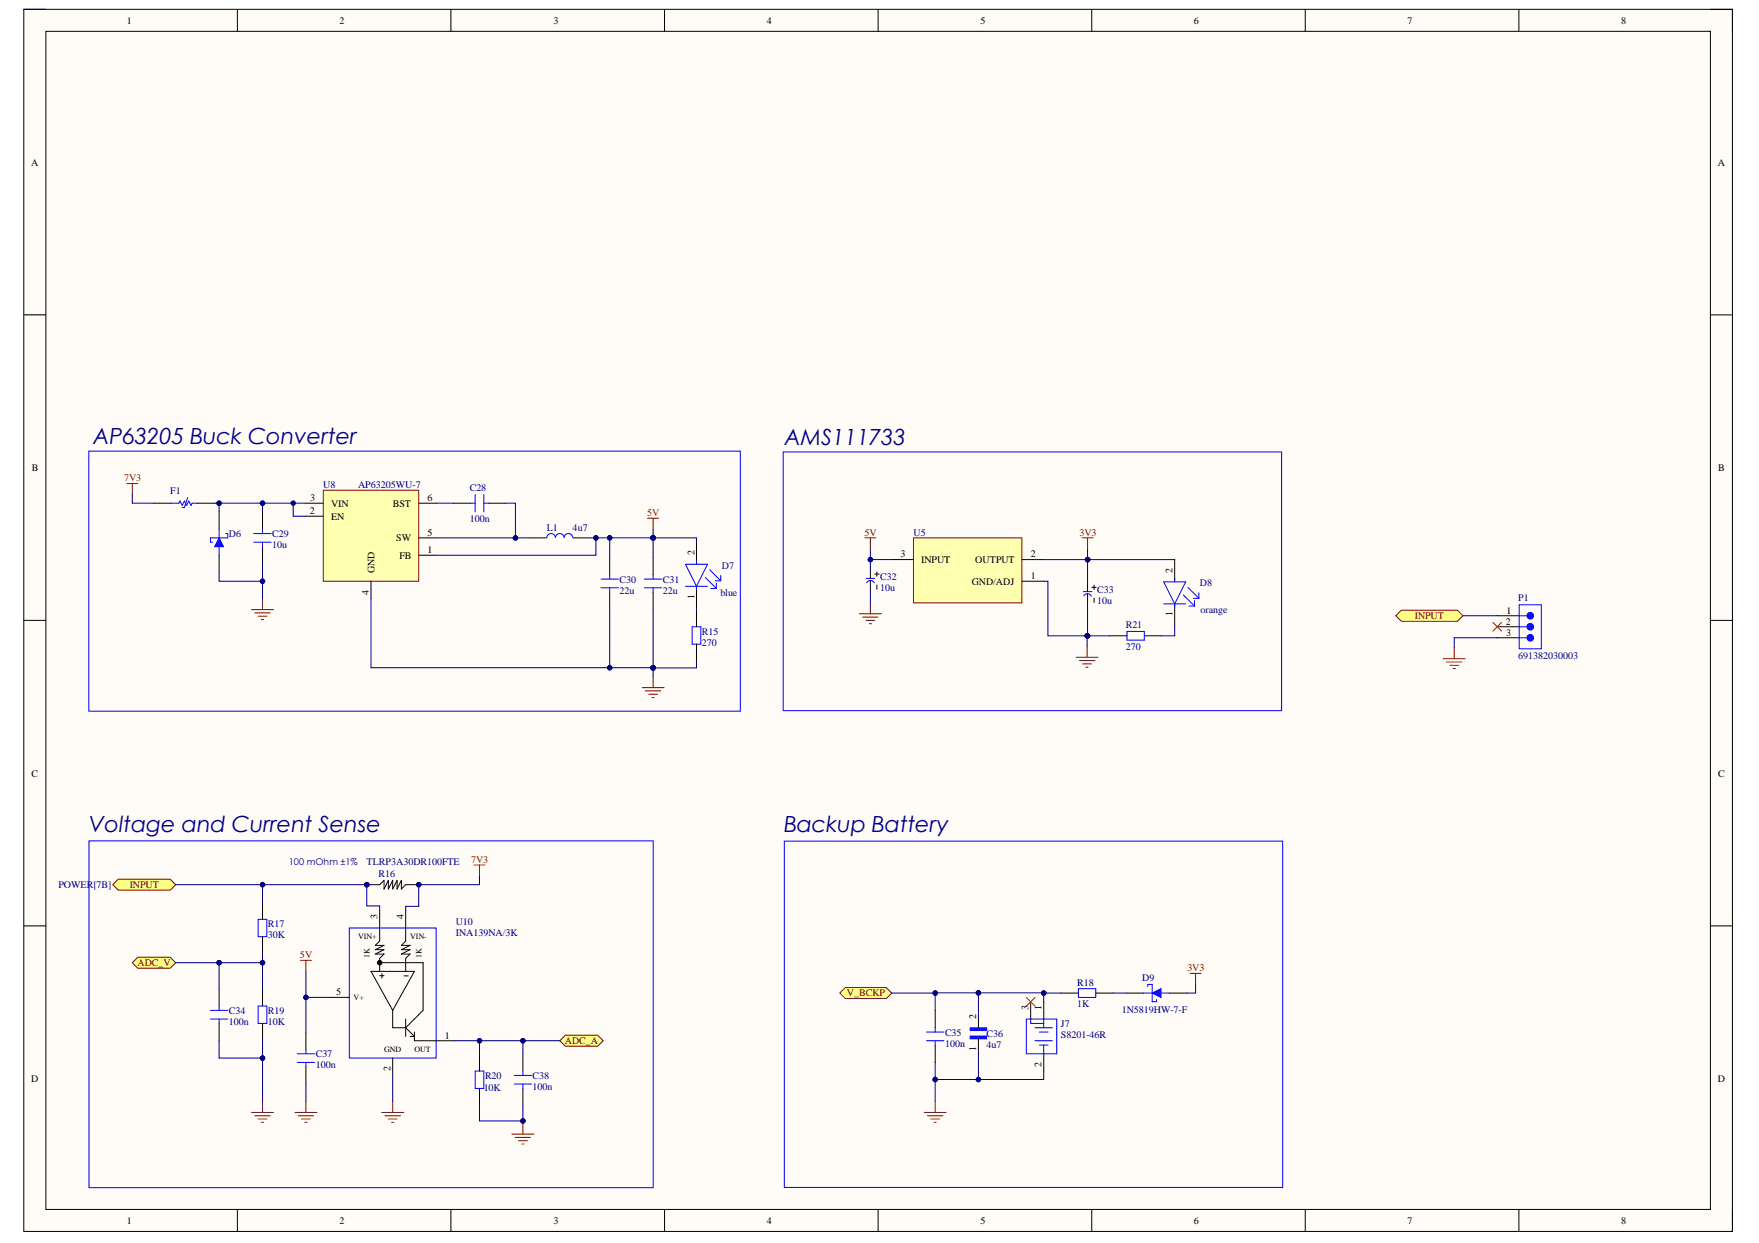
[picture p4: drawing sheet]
<svg xmlns="http://www.w3.org/2000/svg" width="297mm" height="210mm" viewBox="0 0 297 210" stroke-linecap="round" stroke-linejoin="round" font-family="sans-serif">
<path d="M4 1.6h288.6v206.4h-288.6z" fill-rule="evenodd" fill="#fffcf8"/>
<path d="M4 1.6h288.6v206.4h-288.6z" fill="none" stroke="#000" stroke-width=".17"/>
<path d="M7.7 5.3h281.1v198.9h-281.1z" fill-rule="evenodd" fill="#fffcf8"/>
<g fill="none" stroke="#000" stroke-width=".17">
<path d="M4 1.6h3.7M7.7 5.3h281.1v198.9h-281.1zM40.1 1.6v3.7M76.2 1.6v3.7M112.2 1.6v3.7M148.3 1.6v3.7M184.4 1.6v3.7M220.4 1.6v3.7M256.5 1.6v3.7M288.8 1.6h3.8v3.7M4 53.2h3.7M288.8 53.2h3.8"/>
<path d="M4 104.8h3.7M288.8 104.8h3.8M4 156.4h3.7M288.8 156.4h3.8M40.1 204.2v3.8M76.2 204.2v3.8M112.2 204.2v3.8M148.3 204.2v3.8M184.4 204.2v3.8M220.4 204.2v3.8M256.5 204.2v3.8M292.6 204.2v3.8"/>
</g>
<path d="M22.3 162.6l1-1h5.4l1 1-1 .9h-5.4z" fill-rule="evenodd" fill="#ffff80"/>
<path d="M22.3 162.6l1-1h5.4l1 1-1 .9h-5.4zM42.5 187.9h3.7M43 188.4h2.6M43.6 189h1.5M44.1 189.5h.4M44.3 186v1.9M64.5 187.9h3.7M65 188.4h2.6M65.6 189h1.5M66.1 189.5h.4M66.3 186v1.9" fill="none" stroke="#800000" stroke-width=".17"/>
<path d="M15 142h95.3v58.6h-95.3zM59 156.7h14.6v22h-14.6zM80.2 180.9h1.5v2.9h-1.5zM86.8 183.1h3M86.8 181.6h3M88.3 180.9v.7M88.3 183.1v.7" fill="none" stroke="#00f" stroke-width=".17"/>
<g fill="none" stroke="#000" stroke-width=".17">
<path d="M64.1 153.8v5.1l-.7 .7h1.4l-1.4 .8h1.4l-1.4 .7h1.4l-.7 .7v2.2M68.5 153.8v5.1l-.7 .7h1.4l-1.4 .8h1.4l-1.4 .7h1.4l-.7 .7v2.2M56.1 168.4h2.9M62.6 164h7.4l-3.7 6.6zM64.1 164.8h.7M64.1 162.6h7.3v8l-2.9 3M64.5 164.4v.8M66.3 170.6v3h2.2M66.3 178.7v2.9M68.2 164.8h.8M68.5 172.1v2.9M68.5 173.6l1.5 1.4h-.7"/>
<path d="M70 174.3v1.4h6.6M81 177.9v3M88.3 177.9v3M81 183.8v2.9M88.3 183.8v2.9"/>
<circle cx="64.1" cy="162.6" r=".38"/>
</g>
<circle cx="64.1" cy="162.6" r=".38" fill="#000"/>
<path d="M94.5 175.7l1-.9h5.4l1 .9-1 1h-5.4z" fill-rule="evenodd" fill="#ffff80"/>
<g fill="none" stroke="#800000" stroke-width=".17">
<path d="M80 146.1h1.9M81 146.1v1.8M50.7 162.2h1.9M51.7 162.2v1.8M94.5 175.7l1-.9h5.4l1 .9-1 1h-5.4zM49.8 187.9h3.7M50.4 188.4h2.6M50.9 189h1.5M51.5 189.5h.3M51.7 186v1.9M86.4 191.5h3.8M87 192.1h2.6"/>
<path d="M87.6 192.6h1.5M88.1 193.2h.4M88.3 189.7v1.8"/>
</g>
<g fill="none" stroke="#00f" stroke-width=".17">
<path d="M43.6 155.2h1.5v3h-1.5zM35.5 172.1h3M35.5 170.6h3M37 169.9v.7M37 172.1v.7M43.6 169.9h1.5v2.9h-1.5zM50.2 179.4h2.9M50.2 177.9h2.9M51.7 177.2v.7M51.7 179.4v.7M156.5 174.3h2.9M156.5 175.7h2.9"/>
<path d="M157.9 173.6v.7M157.9 175.7v.8M173.3 172.1h5.2v5.8h-5.2zM174.1 172.1v.7h2.2M174.8 173.6h2.9M174.8 175.7h2.9M175.5 174.3h1.5M175.5 176.5h1.5M176.3 172.1v1.5M176.3 176.5v1.4M193.1 167.7h1.5M193.8 166.6v-.4h.8v3h.7v-.4"/>
<path d="M196 167.7h1.5"/>
</g>
<g fill="none" stroke="#000" stroke-width=".17">
<path d="M44.3 152.3v2.9M44.3 158.2v2.9M62.6 149.4h1.5l.7-.7v1.4l.8-1.4v1.4l.7-1.4v1.4l.7-1.4v1.4l.8-1.4v1.4l.7-.7h1.5M37 167v2.9M37 172.8v2.9M44.3 167v2.9M44.3 172.8v2.9M51.7 174.3v2.9M157.9 170.6v3M157.9 176.5v2.9M174.1 169.2v2.9M176.3 169.2v2.9"/>
<path d="M176.3 177.9v3M190.2 167.7h2.9M197.5 167.7h2.9M51.7 180.1v3"/>
</g>
<path d="M194.6 167.7l1.5-.7v1.4z" fill="#00f"/>
<path d="M182.1 167h2.9v1.4h-2.9zM194.6 167.7l1.5-.7v1.4z" fill="none" stroke="#00f" stroke-width=".17"/>
<path d="M179.2 167.7h2.9M185 167.7h3" fill="none" stroke="#000" stroke-width=".17"/>
<path d="M201 164.4h1.8M201.9 164.4v1.8M156.1 187.9h3.7M156.6 188.4h2.6M157.2 189h1.5M157.7 189.5h.4M157.9 186v1.9" fill="none" stroke="#800000" stroke-width=".17"/>
<path d="M173.3 168.4l1.5 1.5M174.8 168.4l-1.5 1.5" fill="none" stroke="#f00" stroke-width=".17"/>
<path d="M141.8 167.7l.9-.9h7l.9 .9-.9 .9h-7z" fill-rule="evenodd" fill="#ffff80"/>
<path d="M42.5 102.9h3.7M43 103.5h2.6M43.6 104.1h1.5M44.1 104.6h.4M44.3 101.1v1.8M141.8 167.7l.9-.9h7l.9 .9-.9 .9h-7z" fill="none" stroke="#800000" stroke-width=".17"/>
<path d="M79.5 85h.7M80.2 83.5v2.9M81.7 83.5v2.9M81.7 85h.7M132.4 142h84.2v58.5h-84.2z" fill="none" stroke="#00f" stroke-width=".17"/>
<path d="M76.6 85h2.9M82.4 85h3" fill="none" stroke="#000" stroke-width=".17"/>
<path d="M54.6 82.8h16.1v15.4h-16.1z" fill-rule="evenodd" fill="#ffffb0"/>
<path d="M54.6 82.8h16.1v15.4h-16.1zM109.4 87.5h1.8M110.3 87.5v1.9M108.4 116.1h3.7M109 116.7h2.6M109.5 117.2h1.5M110.1 117.8h.4M110.3 114.3v1.8" fill="none" stroke="#800000" stroke-width=".17"/>
<g fill="none" stroke="#000" stroke-width=".17">
<path d="M26 85h2.9M33.3 85h3M37 86.4v3M37 93.8v2.9M44.3 86.4v3M44.3 92.3v2.9M51.7 85h2.9M51.7 87.2h2.9M62.6 98.2v2.9M70.7 85h2.9M70.7 93.8h2.9M70.7 90.8h2.9"/>
<path d="M103 94.1v3M103 100v2.9M110.3 94.1v3M110.3 100v2.9"/>
</g>
<g fill="none" stroke="#00f" stroke-width=".17">
<path d="M15 76.2h110v43.9h-110zM28.9 85h1.3l.2-.4 .4 .7 .3-.7 .4 .7 .4-.7 .4 .7 .1-.3h.9M31.7 84l-.6 1.7h-.3M35.5 90.8v.8h.4M37 89.4v1.4M37 92.3v1.5M38.1 90.1h.4v.7h-3M42.9 91.6h2.9M42.9 90.1h2.9M44.3 89.4v.7M44.3 91.6v.7M101.5 99.3h2.9"/>
<path d="M101.5 97.8h2.9M103 97.1v.7M103 99.3v.7M108.8 99.3h3M108.8 97.8h3M110.3 97.1v.7M110.3 99.3v.7"/>
</g>
<path d="M37 90.8l.7 1.5h-1.4z" fill="#00f"/>
<path d="M132.3 76.3h84.1v43.7h-84.1zM37 90.8l.7 1.5h-1.4zM92.3 90.7a.73 .73 0 0 1 .8-.6 .73 .73 0 0 1 .7 .6 .74 .74 0 0 1 .7-.6 .74 .74 0 0 1 .8 .6M95.3 90.7a.73 .73 0 0 1 .7-.6 .73 .73 0 0 1 .7 .6" fill="none" stroke="#00f" stroke-width=".17"/>
<path d="M89.4 90.8h2.9M96.7 90.8h3" fill="none" stroke="#000" stroke-width=".17"/>
<path d="M19 149.4l1-.9h8.7l1 .9-1 .9h-8.7z" fill-rule="evenodd" fill="#ffff80"/>
<path d="M19 149.4l1-.9h8.7l1 .9-1 .9h-8.7z" fill="none" stroke="#800000" stroke-width=".17"/>
<path d="M117.6 91.6v3.7M117.6 99v3.7M198.4 94.5v3.8M117.6 102.9v2.9M117.6 108.8v2.9M187.4 107.4h2.9M193.2 107.4h3M198.4 102v3.7" fill="none" stroke="#000" stroke-width=".17"/>
<g fill="none" stroke="#00f" stroke-width=".17">
<path d="M115.8 95.3h3.7l-1.9 3.7zM115.8 99h3.7M117.6 94.7v.6M117.6 99v.6M119.1 97.5l1.9 1.9M119.8 96.2l1.9 1.9M120 99.4h1M120.8 98.1h.9M121 98.4v1M121.7 97.1v1M196.5 98.3h3.7l-1.8 3.7zM198.4 97.7v.6"/>
<path d="M200.6 99.2l1.9 1.8M116.9 105.8h1.4v3h-1.4zM190.3 106.6h2.9v1.5h-2.9zM196.5 102h3.7M198.4 102v.5M199.8 100.5l1.9 1.8M200.8 102.3h.9M201.5 101h1M201.7 101.4v.9M202.5 100.1v.9"/>
</g>
<path d="M163.8 175h2.8v.4h-2.8z" fill-rule="evenodd" fill="#00f"/>
<path d="M163.8 175h2.8v.4h-2.8z" fill="none" stroke="#00f" stroke-width=".17"/>
<path d="M163.8 173.6h2.8v.4h-2.8z" fill-rule="evenodd" fill="#00f"/>
<path d="M163.8 173.6h2.8v.4h-2.8z" fill="none" stroke="#00f" stroke-width=".17"/>
<path d="M165.2 171.7v1.9M165.2 175.4v1.9" fill="none" stroke="#000" stroke-width=".17"/>
<path d="M21.4 81.7h1.9M22.3 81.7v1.8" fill="none" stroke="#800000" stroke-width=".17"/>
<path d="M235.7 104l.9-.9h9.5l1 .9-1 .9h-9.5z" fill-rule="evenodd" fill="#ffff80"/>
<path d="M235.7 104l.9-.9h9.5l1 .9-1 .9h-9.5zM243.7 111.2h3.7M244.3 111.8h2.6M244.8 112.4h1.5M245.4 112.9h.4M245.6 109.4v1.8" fill="none" stroke="#800000" stroke-width=".17"/>
<path d="M252.8 104h3.7M252.8 105.8h3.7M252.8 107.7h3.7" fill="none" stroke="#000" stroke-width=".17"/>
<path d="M256.5 104h1.4M256.5 105.8h1.4M256.5 107.7h1.4M256.5 102.1h3.8v7.5h-3.8z" fill="none" stroke="#00f" stroke-width=".17"/>
<circle cx="258.4" cy="105.8" r=".56" fill="#00f"/>
<circle cx="258.4" cy="105.8" r=".56" fill="none" stroke="#00f" stroke-width=".17"/>
<circle cx="258.4" cy="107.7" r=".56" fill="#00f"/>
<circle cx="258.4" cy="107.7" r=".56" fill="none" stroke="#00f" stroke-width=".17"/>
<circle cx="258.4" cy="104" r=".56" fill="#00f"/>
<circle cx="258.4" cy="104" r=".56" fill="none" stroke="#00f" stroke-width=".17"/>
<path d="M252.1 105.1l1.5 1.5M253.6 105.1l-1.5 1.5" fill="none" stroke="#f00" stroke-width=".17"/>
<path d="M154.3 90.8h18.3v11h-18.3z" fill-rule="evenodd" fill="#ffffb0"/>
<g fill="none" stroke="#800000" stroke-width=".17">
<path d="M146.1 90.8h1.8M147 90.8v1.9M154.3 90.8h18.3v11h-18.3zM182.7 90.8h1.9M183.7 90.8v1.9M145.1 103.6h3.7M145.7 104.2h2.6M146.2 104.8h1.5M146.8 105.3h.4M147 101.8v1.8M181.7 111h3.7M182.3 111.6h2.6"/>
<path d="M182.8 112.1h1.5M183.4 112.7h.4M183.6 109.1v1.9"/>
</g>
<g fill="none" stroke="#000" stroke-width=".17">
<path d="M147 96.2v1.5M147 98v1.5M147.7 96.9h.7M148.1 96.6v.7M148.1 98.8v.7M150.6 94.5h3.7M172.6 94.5h3.7M172.6 98.2h3.7M183.7 98.4v1.5M184.4 99.2h.7M184.8 98.8v.7M183.7 100.3v1.4"/>
<path d="M184.8 101v.7"/>
</g>
<path d="M146.3 97.7h1.4M146.3 98.4a.74 .74 0 0 1 1.3 0M182.9 99.9h1.5M183 100.6a.73 .73 0 0 1 1.3 .1" fill="none" stroke="#00f" stroke-width=".17"/>
<path d="M49.5 85v2.2h2.2M188 167.7h2.2M201.9 166.2v1.5h-1.5M51.7 183.1v2.9M66.3 181.6v4.4" fill="none" stroke="#000080" stroke-width=".17"/>
<circle cx="49.5" cy="85" r=".37" fill="#000080"/>
<g fill="none" stroke="#000080" stroke-width=".17">
<path d="M61.9 149.4v3.6h2.2v.8"/>
<circle cx="49.5" cy="85" r=".37"/>
</g>
<circle cx="61.9" cy="149.4" r=".37" fill="#000080"/>
<g fill="none" stroke="#000080" stroke-width=".17">
<path d="M61.9 149.4h.7"/>
<circle cx="61.9" cy="149.4" r=".37"/>
</g>
<circle cx="61.9" cy="149.4" r=".37" fill="#000080"/>
<g fill="none" stroke="#000080" stroke-width=".17">
<path d="M44.3 85v1.4M73.6 85h3"/>
<circle cx="61.9" cy="149.4" r=".37"/>
</g>
<circle cx="44.3" cy="85" r=".37" fill="#000080"/>
<g fill="none" stroke="#000080" stroke-width=".17">
<path d="M44.3 95.2v3h-7.3v-1.5"/>
<circle cx="44.3" cy="85" r=".37"/>
</g>
<circle cx="44.3" cy="98.2" r=".37" fill="#000080"/>
<g fill="none" stroke="#000080" stroke-width=".17">
<path d="M44.3 98.2v2.9"/>
<circle cx="44.3" cy="98.2" r=".37"/>
</g>
<circle cx="44.3" cy="98.2" r=".37" fill="#000080"/>
<g fill="none" stroke="#000080" stroke-width=".17">
<path d="M37 85v1.4"/>
<circle cx="44.3" cy="98.2" r=".37"/>
</g>
<circle cx="37" cy="85" r=".37" fill="#000080"/>
<g fill="none" stroke="#000080" stroke-width=".17">
<path d="M36.3 85h15.4"/>
<circle cx="37" cy="85" r=".37"/>
</g>
<circle cx="37" cy="85" r=".37" fill="#000080"/>
<circle cx="37" cy="85" r=".37" fill="none" stroke="#000080" stroke-width=".17"/>
<circle cx="44.3" cy="85" r=".37" fill="#000080"/>
<g fill="none" stroke="#000080" stroke-width=".17">
<path d="M103 102.9v9.9"/>
<circle cx="44.3" cy="85" r=".37"/>
</g>
<circle cx="103" cy="112.8" r=".37" fill="#000080"/>
<g fill="none" stroke="#000080" stroke-width=".17">
<path d="M103 90.8v3.3"/>
<circle cx="103" cy="112.8" r=".37"/>
</g>
<circle cx="103" cy="90.8" r=".37" fill="#000080"/>
<g fill="none" stroke="#000080" stroke-width=".17">
<path d="M110.3 90.8v3.3"/>
<circle cx="103" cy="90.8" r=".37"/>
</g>
<circle cx="110.3" cy="90.8" r=".37" fill="#000080"/>
<circle cx="110.3" cy="90.8" r=".37" fill="none" stroke="#000080" stroke-width=".17"/>
<circle cx="110.3" cy="90.8" r=".37" fill="#000080"/>
<g fill="none" stroke="#000080" stroke-width=".17">
<path d="M110.3 89.4v1.4"/>
<circle cx="110.3" cy="90.8" r=".37"/>
</g>
<circle cx="110.3" cy="90.8" r=".37" fill="#000080"/>
<g fill="none" stroke="#000080" stroke-width=".17">
<path d="M99.7 90.8h.9"/>
<circle cx="110.3" cy="90.8" r=".37"/>
</g>
<circle cx="100.6" cy="90.8" r=".37" fill="#000080"/>
<g fill="none" stroke="#000080" stroke-width=".17">
<path d="M110.3 90.8h-9.7v3h-27"/>
<circle cx="100.6" cy="90.8" r=".37"/>
</g>
<circle cx="100.6" cy="90.8" r=".37" fill="#000080"/>
<circle cx="100.6" cy="90.8" r=".37" fill="none" stroke="#000080" stroke-width=".17"/>
<circle cx="103" cy="90.8" r=".37" fill="#000080"/>
<circle cx="103" cy="90.8" r=".37" fill="none" stroke="#000080" stroke-width=".17"/>
<circle cx="110.3" cy="90.8" r=".37" fill="#000080"/>
<g fill="none" stroke="#000080" stroke-width=".17">
<path d="M87 90.8h2.4"/>
<circle cx="110.3" cy="90.8" r=".37"/>
</g>
<circle cx="87" cy="90.8" r=".37" fill="#000080"/>
<g fill="none" stroke="#000080" stroke-width=".17">
<path d="M85.4 85h1.6v5.8h-13.4"/>
<circle cx="87" cy="90.8" r=".37"/>
</g>
<circle cx="87" cy="90.8" r=".37" fill="#000080"/>
<g fill="none" stroke="#000080" stroke-width=".17">
<path d="M44.3 149.4v2.9"/>
<circle cx="87" cy="90.8" r=".37"/>
</g>
<circle cx="44.3" cy="149.4" r=".37" fill="#000080"/>
<g fill="none" stroke="#000080" stroke-width=".17">
<path d="M29.7 149.4h32.2"/>
<circle cx="44.3" cy="149.4" r=".37"/>
</g>
<circle cx="44.3" cy="149.4" r=".37" fill="#000080"/>
<circle cx="44.3" cy="149.4" r=".37" fill="none" stroke="#000080" stroke-width=".17"/>
<circle cx="61.9" cy="149.4" r=".37" fill="#000080"/>
<g fill="none" stroke="#000080" stroke-width=".17">
<path d="M44.3 161.1v5.9"/>
<circle cx="61.9" cy="149.4" r=".37"/>
</g>
<circle cx="44.3" cy="162.6" r=".37" fill="#000080"/>
<g fill="none" stroke="#000080" stroke-width=".17">
<path d="M44.3 162.6h-7.3v4.4"/>
<circle cx="44.3" cy="162.6" r=".37"/>
</g>
<circle cx="37" cy="162.6" r=".37" fill="#000080"/>
<circle cx="37" cy="162.6" r=".37" fill="none" stroke="#000080" stroke-width=".17"/>
<circle cx="44.3" cy="162.6" r=".37" fill="#000080"/>
<g fill="none" stroke="#000080" stroke-width=".17">
<path d="M29.7 162.6h7.3"/>
<circle cx="44.3" cy="162.6" r=".37"/>
</g>
<circle cx="37" cy="162.6" r=".37" fill="#000080"/>
<g fill="none" stroke="#000080" stroke-width=".17">
<path d="M176.3 167.7h2.9"/>
<circle cx="37" cy="162.6" r=".37"/>
</g>
<circle cx="176.2" cy="167.7" r=".38" fill="#000080"/>
<g fill="none" stroke="#000080" stroke-width=".17">
<path d="M81 175.7v2.2"/>
<circle cx="176.2" cy="167.7" r=".38"/>
</g>
<circle cx="81" cy="175.7" r=".37" fill="#000080"/>
<g fill="none" stroke="#000080" stroke-width=".17">
<path d="M88.3 175.7v2.2"/>
<circle cx="81" cy="175.7" r=".37"/>
</g>
<circle cx="88.3" cy="175.7" r=".37" fill="#000080"/>
<g fill="none" stroke="#000080" stroke-width=".17">
<path d="M81 147.9v1.5h-11"/>
<circle cx="88.3" cy="175.7" r=".37"/>
</g>
<circle cx="70.7" cy="149.4" r=".37" fill="#000080"/>
<g fill="none" stroke="#000080" stroke-width=".17">
<path d="M70.7 149.4v3.7h-2.2v.7"/>
<circle cx="70.7" cy="149.4" r=".37"/>
</g>
<circle cx="70.7" cy="149.4" r=".37" fill="#000080"/>
<g fill="none" stroke="#000080" stroke-width=".17">
<path d="M76.6 175.7h17.9"/>
<circle cx="70.7" cy="149.4" r=".37"/>
</g>
<circle cx="88.3" cy="175.7" r=".37" fill="#000080"/>
<circle cx="88.3" cy="175.7" r=".37" fill="none" stroke="#000080" stroke-width=".17"/>
<circle cx="81" cy="175.7" r=".37" fill="#000080"/>
<g fill="none" stroke="#000080" stroke-width=".17">
<path d="M51.7 168.4h4.4"/>
<circle cx="81" cy="175.7" r=".37"/>
</g>
<circle cx="51.7" cy="168.4" r=".37" fill="#000080"/>
<g fill="none" stroke="#000080" stroke-width=".17">
<path d="M51.7 164v10.3"/>
<circle cx="51.7" cy="168.4" r=".37"/>
</g>
<circle cx="51.7" cy="168.4" r=".37" fill="#000080"/>
<g fill="none" stroke="#000080" stroke-width=".17">
<path d="M150.6 167.7h7.3"/>
<circle cx="51.7" cy="168.4" r=".37"/>
</g>
<circle cx="157.9" cy="167.7" r=".37" fill="#000080"/>
<g fill="none" stroke="#000080" stroke-width=".17">
<path d="M176.3 169.2v-1.5h-18.4v2.9"/>
<circle cx="157.9" cy="167.7" r=".37"/>
</g>
<circle cx="157.9" cy="167.7" r=".37" fill="#000080"/>
<circle cx="157.9" cy="167.7" r=".37" fill="none" stroke="#000080" stroke-width=".17"/>
<circle cx="165.2" cy="167.7" r=".37" fill="#000080"/>
<circle cx="165.2" cy="167.7" r=".37" fill="none" stroke="#000080" stroke-width=".17"/>
<circle cx="176.2" cy="167.7" r=".38" fill="#000080"/>
<g fill="none" stroke="#000080" stroke-width=".17">
<path d="M37 175.7v3h7.3v-3"/>
<circle cx="176.2" cy="167.7" r=".38"/>
</g>
<circle cx="44.3" cy="178.7" r=".38" fill="#000080"/>
<g fill="none" stroke="#000080" stroke-width=".17">
<path d="M44.3 178.7v7.3"/>
<circle cx="44.3" cy="178.7" r=".38"/>
</g>
<circle cx="44.3" cy="178.7" r=".38" fill="#000080"/>
<g fill="none" stroke="#000080" stroke-width=".17">
<path d="M88.3 186.7v3"/>
<circle cx="44.3" cy="178.7" r=".38"/>
</g>
<circle cx="88.3" cy="189.3" r=".37" fill="#000080"/>
<g fill="none" stroke="#000080" stroke-width=".17">
<path d="M81 186.7v2.6h7.3"/>
<circle cx="88.3" cy="189.3" r=".37"/>
</g>
<circle cx="88.3" cy="189.3" r=".37" fill="#000080"/>
<g fill="none" stroke="#000080" stroke-width=".17">
<path d="M157.9 179.4v2.9h18.4v-1.4"/>
<circle cx="88.3" cy="189.3" r=".37"/>
</g>
<circle cx="157.9" cy="182.3" r=".37" fill="#000080"/>
<circle cx="157.9" cy="182.3" r=".37" fill="none" stroke="#000080" stroke-width=".17"/>
<circle cx="165.2" cy="182.3" r=".37" fill="#000080"/>
<g fill="none" stroke="#000080" stroke-width=".17">
<path d="M157.9 182.3v3.7"/>
<circle cx="165.2" cy="182.3" r=".37"/>
</g>
<circle cx="157.9" cy="182.3" r=".37" fill="#000080"/>
<g fill="none" stroke="#000080" stroke-width=".17">
<path d="M110.3 102.9v9.9"/>
<circle cx="157.9" cy="182.3" r=".37"/>
</g>
<circle cx="110.3" cy="112.8" r=".37" fill="#000080"/>
<g fill="none" stroke="#000080" stroke-width=".17">
<path d="M62.6 101.1v11.7h47.7"/>
<circle cx="110.3" cy="112.8" r=".37"/>
</g>
<circle cx="103" cy="112.8" r=".37" fill="#000080"/>
<circle cx="103" cy="112.8" r=".37" fill="none" stroke="#000080" stroke-width=".17"/>
<circle cx="110.3" cy="112.8" r=".37" fill="#000080"/>
<g fill="none" stroke="#000080" stroke-width=".17">
<path d="M110.3 112.8v1.5"/>
<circle cx="110.3" cy="112.8" r=".37"/>
</g>
<circle cx="110.3" cy="112.8" r=".37" fill="#000080"/>
<g fill="none" stroke="#000080" stroke-width=".17">
<path d="M117.6 111.7v1.1h-7.3"/>
<circle cx="110.3" cy="112.8" r=".37"/>
</g>
<circle cx="110.3" cy="112.8" r=".37" fill="#000080"/>
<circle cx="110.3" cy="112.8" r=".37" fill="none" stroke="#000080" stroke-width=".17"/>
<circle cx="110.3" cy="112.8" r=".37" fill="#000080"/>
<g fill="none" stroke="#000080" stroke-width=".17">
<path d="M110.3 90.8h7.3v.8M117.6 102.7v.2"/>
<circle cx="110.3" cy="112.8" r=".37"/>
</g>
<circle cx="110.3" cy="90.8" r=".37" fill="#000080"/>
<g fill="none" stroke="#000080" stroke-width=".17">
<path d="M165.2 177.3v5"/>
<circle cx="110.3" cy="90.8" r=".37"/>
</g>
<circle cx="165.2" cy="182.3" r=".37" fill="#000080"/>
<g fill="none" stroke="#000080" stroke-width=".17">
<path d="M165.2 167.7v4"/>
<circle cx="165.2" cy="182.3" r=".37"/>
</g>
<circle cx="165.2" cy="167.7" r=".37" fill="#000080"/>
<g fill="none" stroke="#000080" stroke-width=".17">
<path d="M22.3 83.5v1.5h3.7M147 99.5v2.3M176.3 98.2h.7v9.2h6.6v1.7M198.4 105.7v1.7h-2.2M247.1 104h5.7M252.8 107.7h-7.2v1.7"/>
<circle cx="165.2" cy="167.7" r=".37"/>
</g>
<circle cx="183.6" cy="107.4" r=".37" fill="#000080"/>
<g fill="none" stroke="#000080" stroke-width=".17">
<path d="M183.6 107.4h3.8"/>
<circle cx="183.6" cy="107.4" r=".37"/>
</g>
<circle cx="183.6" cy="107.4" r=".37" fill="#000080"/>
<circle cx="183.6" cy="107.4" r=".37" fill="none" stroke="#000080" stroke-width=".17"/>
<circle cx="183.7" cy="107.4" r=".37" fill="#000080"/>
<g fill="none" stroke="#000080" stroke-width=".17">
<path d="M147 94.5v1.7"/>
<circle cx="183.7" cy="107.4" r=".37"/>
</g>
<circle cx="147" cy="94.5" r=".37" fill="#000080"/>
<g fill="none" stroke="#000080" stroke-width=".17">
<path d="M147 92.7v1.8h3.6"/>
<circle cx="147" cy="94.5" r=".37"/>
</g>
<circle cx="147" cy="94.5" r=".37" fill="#000080"/>
<g fill="none" stroke="#000080" stroke-width=".17">
<path d="M183.7 101.7v5.7"/>
<circle cx="147" cy="94.5" r=".37"/>
</g>
<circle cx="183.7" cy="107.4" r=".37" fill="#000080"/>
<g fill="none" stroke="#000080" stroke-width=".17">
<path d="M183.7 92.7v5.7"/>
<circle cx="183.7" cy="107.4" r=".37"/>
</g>
<circle cx="183.7" cy="94.5" r=".37" fill="#000080"/>
<g fill="none" stroke="#000080" stroke-width=".17">
<path d="M176.3 94.5h7.4"/>
<circle cx="183.7" cy="94.5" r=".37"/>
</g>
<circle cx="183.7" cy="94.5" r=".37" fill="#000080"/>
<g fill="none" stroke="#000080" stroke-width=".17">
<path d="M183.7 94.5h14.7"/>
<circle cx="183.7" cy="94.5" r=".37"/>
</g>
<circle cx="183.7" cy="94.5" r=".37" fill="#000080"/>
<circle cx="183.7" cy="94.5" r=".37" fill="none" stroke="#000080" stroke-width=".17"/>
<g font-size="3.8" fill="#000080">
<text x="15.7" y="75">AP63205 Buck Converter</text>
<text x="132.5" y="75.1">AMS111733</text>
<text x="15" y="140.5">Voltage and Current Sense</text>
<text x="132.4" y="140.5">Backup Battery</text>
</g>
<g font-size="1.7">
<text x="21.4" y="4">1</text>
<text x="57.3" y="4">2</text>
<text x="93.5" y="4">3</text>
<text x="129.5" y="4">4</text>
<text x="165.6" y="4">5</text>
<text x="201.6" y="4">6</text>
<text x="237.7" y="4">7</text>
<text x="273.8" y="4">8</text>
<text x="5.3" y="27.9">A</text>
<text x="290.1" y="27.9">A</text>
<text x="5.4" y="79.6">B</text>
<text x="290.2" y="79.6">B</text>
<text x="52.3" y="86.8">2</text>
<text x="52.4" y="84.6">3</text>
<text x="55.9" y="85.6">VIN</text>
<text x="55.9" y="87.8">EN</text>
<text x="66.3" y="85.6">BST</text>
<text x="72.2" y="84.6">6</text>
<text x="66.9" y="91.4">SW</text>
<text x="67.4" y="94.3">FB</text>
<text x="72.2" y="93.4">1</text>
<text x="72.2" y="90.5">5</text>
<text x="117.3" y="93.8" transform="rotate(-90 117.3 93.8)">2</text>
<text x="152.1" y="94.1">3</text>
<text x="155.6" y="95.1">INPUT</text>
<text x="164.7" y="95.1">OUTPUT</text>
<text x="174.1" y="94.1">2</text>
<text x="62.3" y="100.4" transform="rotate(-90 62.3 100.4)">4</text>
<text x="63.2" y="96.8" transform="rotate(-90 63.2 96.8)">GND</text>
<text x="117.3" y="101.1" transform="rotate(-90 117.3 101.1)">1</text>
<text x="164.1" y="98.7">GND/ADJ</text>
<text x="174.1" y="97.8">1</text>
<text x="198" y="96.7" transform="rotate(-90 198 96.7)">2</text>
<text x="198" y="104.1" transform="rotate(-90 198 104.1)">1</text>
<text x="254.3" y="105.5">2</text>
<text x="254.3" y="107.3">3</text>
<text x="254.4" y="103.6">1</text>
<text x="5.3" y="131.1">C</text>
<text x="290.2" y="131.1">C</text>
<text x="63.8" y="155.2" transform="rotate(-90 63.8 155.2)">3</text>
<text x="68.2" y="155.2" transform="rotate(-90 68.2 155.2)">4</text>
<text x="56.7" y="168.1">5</text>
<text x="164.9" y="172.1" transform="rotate(-90 164.9 172.1)">2</text>
<text x="173.7" y="170.6" transform="rotate(-90 173.7 170.6)">3</text>
<text x="175.9" y="170.6" transform="rotate(-90 175.9 170.6)">1</text>
<text x="75.1" y="175.4">1</text>
<text x="164.9" y="177.5" transform="rotate(-90 164.9 177.5)">1</text>
<text x="5.3" y="182.7">D</text>
<text x="66" y="180.9" transform="rotate(-90 66 180.9)">2</text>
<text x="175.9" y="180.2" transform="rotate(-90 175.9 180.2)">2</text>
<text x="290.1" y="182.7">D</text>
<text x="21.4" y="206.7">1</text>
<text x="57.3" y="206.7">2</text>
<text x="93.5" y="206.7">3</text>
<text x="129.5" y="206.7">4</text>
<text x="165.6" y="206.7">5</text>
<text x="201.6" y="206.7">6</text>
<text x="237.7" y="206.7">7</text>
<text x="273.8" y="206.7">8</text>
</g>
<g font-size="1.7" fill="#800000">
<text x="21" y="81.3">7V3</text>
<text x="109.3" y="87.2">5V</text>
<text x="146" y="90.5">5V</text>
<text x="182.3" y="90.5">3V3</text>
<text x="238.9" y="104.6">INPUT</text>
<text x="21.9" y="150">INPUT</text>
<text x="79.6" y="145.7">7V3</text>
<text x="50.7" y="161.8">5V</text>
<text x="23.2" y="163.1">ADC_V</text>
<text x="200.5" y="164">3V3</text>
<text x="143" y="168.3">V_BCKP</text>
<text x="95.4" y="176.3">ADC_A</text>
</g>
<g font-size="1.7" fill="#000080">
<text x="28.8" y="83.5">F1</text>
<text x="54.6" y="82.4">U8</text>
<text x="60.5" y="82.4">AP63205WU-7</text>
<text x="79.3" y="83">C28</text>
<text x="79.3" y="88.1">100n</text>
<text x="92.3" y="89.7">L1</text>
<text x="96.7" y="89.7">4u7</text>
<text x="38.6" y="90.7">D6</text>
<text x="46" y="90.7">C29</text>
<text x="46" y="92.6">10u</text>
<text x="154.3" y="90.5">U5</text>
<text x="104.6" y="98.4">C30</text>
<text x="104.6" y="100.3">22u</text>
<text x="111.9" y="98.4">C31</text>
<text x="111.9" y="100.3">22u</text>
<text x="121.7" y="100.7">blue</text>
<text x="121.9" y="96">D7</text>
<text x="148.6" y="97.9">C32</text>
<text x="148.6" y="99.7">10u</text>
<text x="185.3" y="100.1">C33</text>
<text x="185.3" y="102">10u</text>
<text x="202.6" y="99">D8</text>
<text x="256.4" y="101.6">P1</text>
<text x="118.5" y="107.2">R15</text>
<text x="190.1" y="106.1">R21</text>
<text x="202.8" y="103.5">orange</text>
<text x="118.5" y="109">270</text>
<text x="190.1" y="109.8">270</text>
<text x="256.4" y="111.2">691382030003</text>
<text x="9.9" y="150">POWER[7B]</text>
<text x="61.9" y="146.1">TLRP3A30DR100FTE</text>
<text x="63.9" y="148.1">R16</text>
<text x="45.2" y="156.6">R17</text>
<text x="45.2" y="158.4">30K</text>
<text x="77" y="156.2">U10</text>
<text x="77" y="158">INA139NA/3K</text>
<text x="181.9" y="166.4">R18</text>
<text x="192.9" y="165.7">D9</text>
<text x="38.6" y="171.2">C34</text>
<text x="38.6" y="173.1">100n</text>
<text x="45.2" y="171.2">R19</text>
<text x="45.2" y="173.1">10K</text>
<text x="179.2" y="173.4">J7</text>
<text x="181.9" y="170.1">1K</text>
<text x="189.4" y="171">1N5819HW-7-F</text>
<text x="53.3" y="178.5">C37</text>
<text x="159.6" y="174.9">C35</text>
<text x="159.6" y="176.7">100n</text>
<text x="166.6" y="175.1">C36</text>
<text x="166.6" y="176.9">4u7</text>
<text x="179.2" y="175.3">S8201-46R</text>
<text x="53.3" y="180.4">100n</text>
<text x="81.7" y="184.2">10K</text>
<text x="81.9" y="182.2">R20</text>
<text x="89.9" y="182.2">C38</text>
<text x="89.9" y="184">100n</text>
</g>
<text font-size="1.6" fill="#000080" x="48.8" y="146.1">100 mOhm ±1%</text>
<g font-size="1.4">
<text x="60.5" y="158.6">VIN+</text>
<text x="62.4" y="161.8" transform="rotate(-90 62.4 161.8)">1K</text>
<text x="69.3" y="158.6">VIN-</text>
<text x="71.2" y="161.8" transform="rotate(-90 71.2 161.8)">1K</text>
<text x="59.7" y="168.9">V+</text>
<text x="64.9" y="177.7">GND</text>
<text x="70" y="177.7">OUT</text>
</g>
</svg>
